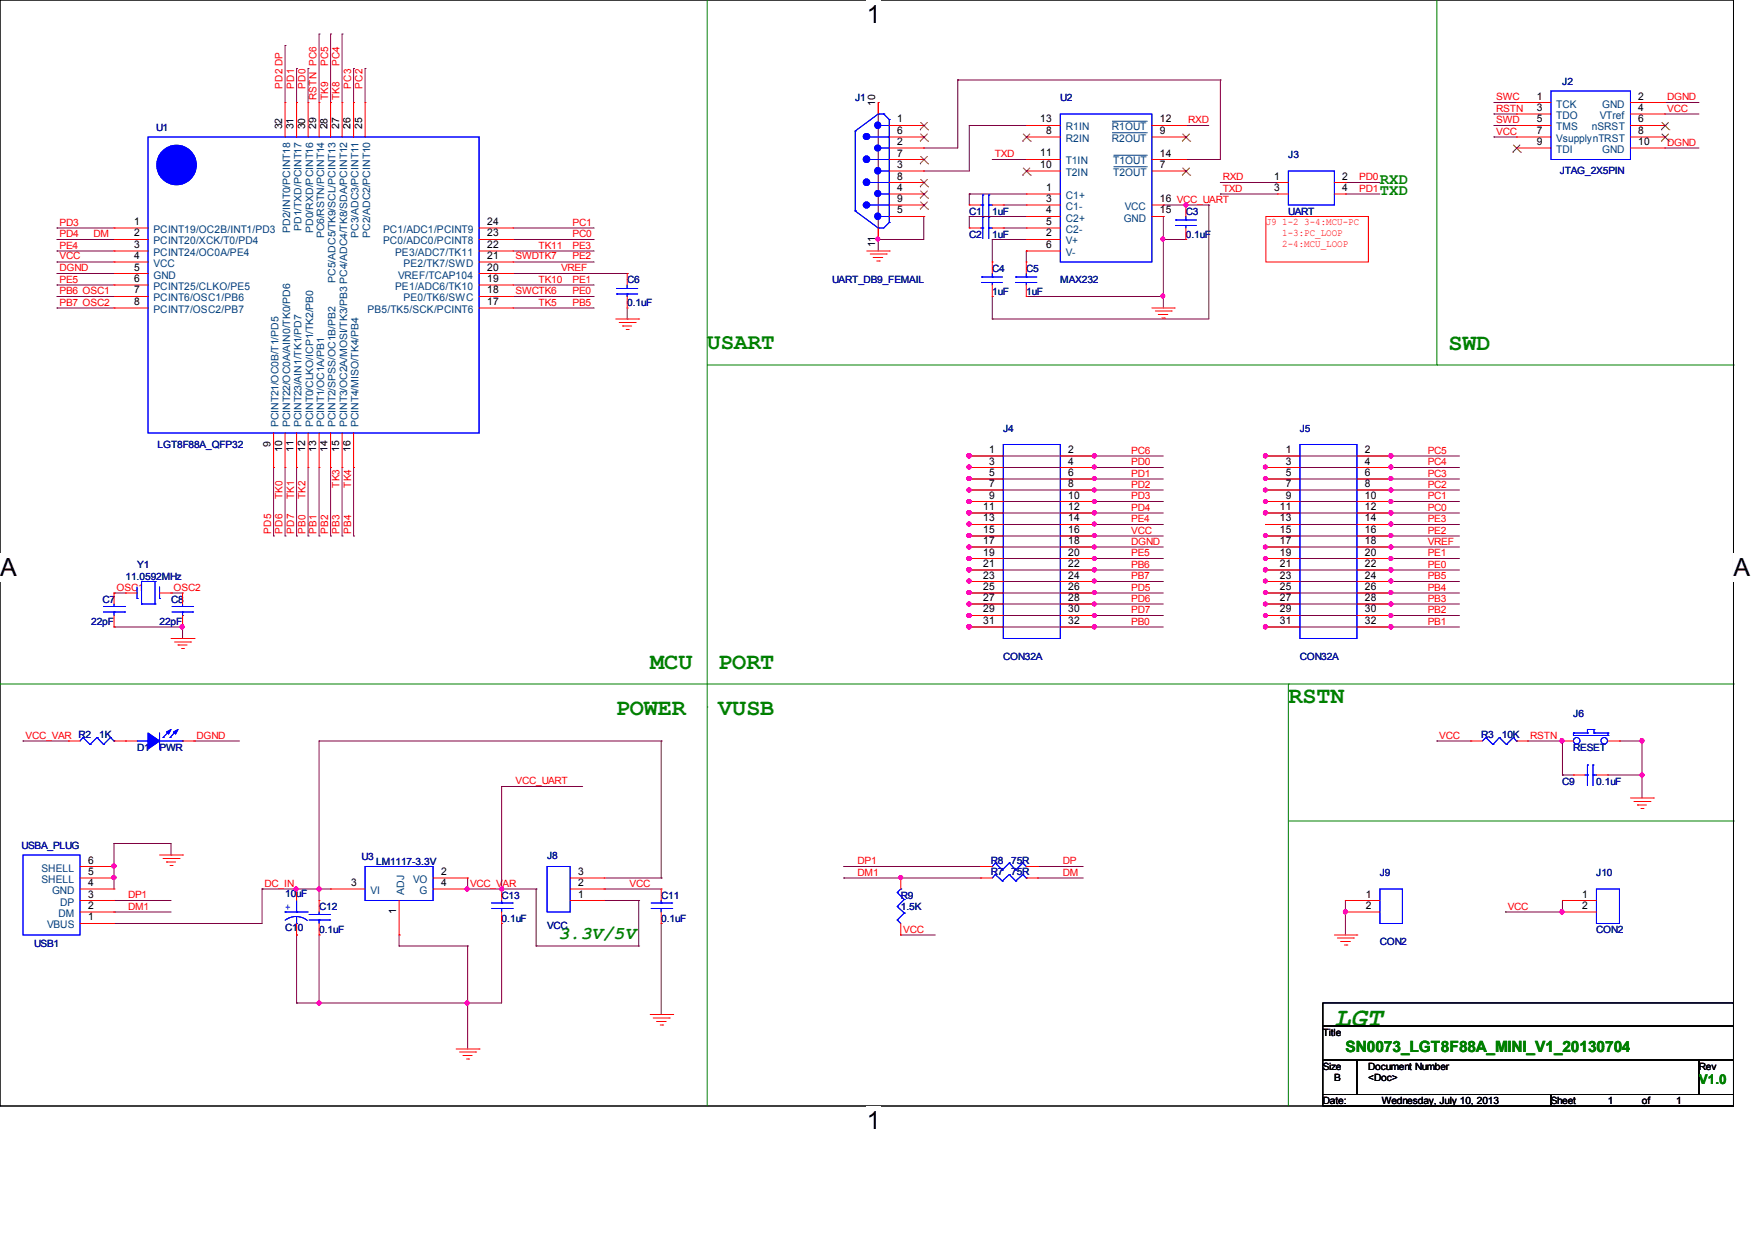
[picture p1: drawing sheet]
<svg xmlns="http://www.w3.org/2000/svg" width="297mm" height="210mm" viewBox="0 0 297 210" stroke-linecap="round" stroke-linejoin="round" font-family="sans-serif">
<path d="M0 0h293.5v187.3h-293.5z" fill="none" stroke="#000" stroke-width=".17"/>
<g fill="#fff">
<path d="M146.7 0h2.4v4.8h-2.4z"/>
<path d="M146.7 187.3h2.4v4.8h-2.4z"/>
<path d="M0 93.6h2.8v4.9h-2.8z"/>
<path d="M293.5 93.6h2.7v4.9h-2.7z"/>
</g>
<g fill="none" stroke="#f00" stroke-width=".17">
<path d="M48.3 17.4h.1M48.3 17.4v5.8M50.2 17.4h.1M50.2 17.4v5.8M52.2 17.4h.1M52.2 17.4v5.8M54 17.4h.1M54 17.4v5.8M56 17.4h.1M56 17.4v5.8M57.9 17.4h.1M57.9 17.4v5.8"/>
<path d="M59.9 17.4h.1M59.9 17.4v5.8M61.8 17.4h.1M61.8 17.4v5.8M148.7 17.4h.1M148.7 17.4v1.9M256.7 17.4h.1M256.7 19.3h.1M256.7 17.4h5.9M256.7 19.3h5.9M276 17.4h5.9M276 19.3h5.9"/>
<path d="M281.9 17.4h.1M281.9 19.3h.1M19.3 38.6h.1M19.3 38.6h5.8M81.1 38.6h5.8M86.9 38.6h.1M148.7 38.6v2M150.5 21.3h5.9M150.5 25.1h5.9M150.5 29h5.9M150.5 32.9h5.9M150.5 36.7h5.9"/>
<path d="M150.5 23.2h5.9M150.5 27h5.9M150.5 30.9h5.9M150.5 34.7h5.9M156.4 21.3h.1M156.4 25.1h.1M156.4 29h.1M156.4 32.9h.1M156.4 36.7h.1M156.4 23.2h.1M156.4 27h.1M156.4 30.9h.1"/>
<path d="M156.4 34.7h.1M164.1 38.6h.1M164.1 34.7h.1M164.1 38.6h1.9M164.1 34.7h1.9M168 38.6h1.8M168 34.7h1.8M169.8 38.6h.1M169.8 34.7h.1M173.7 32.9h.1M173.7 34.7h.1M173.7 36.7h.1"/>
<path d="M173.7 38.6h.1M173.7 27h.1M173.7 29h.1M173.7 21.3h.1M173.7 23.2h.1M173.7 38.6h5.8M173.7 21.3h5.8M173.7 29h5.8M173.7 32.9h5.8M173.7 36.7h5.8M173.7 23.2h5.8M173.7 27h5.8"/>
<path d="M173.7 34.7h5.8M195 21.3h5.7M195 29h5.7M195 36.7h1.9M195 23.2h5.7M195 27h5.7M195 34.7h1.9M196.9 34.7h.1M196.9 36.7h.1M200.7 34.7h.1M200.7 21.3h.1M200.7 23.2h.1"/>
<path d="M200.7 27h.1M200.7 29h.1M200.7 34.7v2M200.7 38.6v2M214.3 36.7h17.3v7.7h-17.3zM216.2 30.9h.1M216.2 32.9h.1M216.2 32.9h1.9M216.2 30.9h1.9M225.9 32.9h1.9M225.9 30.9h1.9M227.8 30.9h.1"/>
<path d="M227.8 32.9h.1M256.7 21.3h.1M256.7 23.2h.1M256.7 25.1h.1M256.7 21.3h5.9M256.7 25.1h5.9M256.7 23.2h5.9M276 21.3h5.9M276 25.1h5.9M276 23.2h5.9M281.9 21.3h.1M281.9 23.2h.1"/>
<path d="M281.9 25.1h.1M19.3 40.6h.1M19.3 42.5h.1M19.3 44.4h.1M19.3 46.3h.1M19.3 48.3h.1M19.3 50.2h.1M19.3 52.2h.1M19.3 52.2h5.8M19.3 42.5h5.8M19.3 40.6h5.8M19.3 44.4h5.8"/>
<path d="M19.3 46.3h5.8M19.3 48.3h5.8M19.3 50.2h5.8M81.1 52.2h5.8M81.1 42.5h5.8M81.1 40.6h5.8M81.1 44.4h5.8M81.1 46.3h5.8M81.1 48.3h5.8M81.1 50.2h5.8M86.9 40.6h.1M86.9 42.5h.1"/>
<path d="M86.9 44.4h.1M86.9 46.3h.1M86.9 48.3h.1M86.9 50.2h.1M86.9 52.2h.1M104.2 54h3.9M104.8 54.6h2.7M105.4 55.2h.1M105.4 55.2h1.5M106 55.8h.3M106.2 52.2h.1M106.2 46.3h.1"/>
<path d="M106.2 46.3v2M106.2 50.2v2M106.3 55.8h.1M107.5 54.6h.1M108.1 54h.1M146.7 42.5h3.8M147.3 43h2.7M147.8 43.6h.1M147.8 43.6h1.6M148.4 44.2h.4M148.7 40.6h.1M148.8 44.2h.1"/>
<path d="M150 43h.1M150.5 42.5h.1M168 50.2h.1M168 44.4h.1M168 44.4v1.9M168 48.3v1.9M173.7 50.2h.1M173.7 44.4h.1M173.7 40.6h.1M173.7 42.5h.1M173.7 42.5h5.8M173.7 40.6h5.8"/>
<path d="M173.7 44.4v1.9M173.7 48.3v1.9M195 52.2h3.8M195.6 52.7h2.7M196.1 53.3h.1M196.1 53.3h1.6M196.7 53.8h.4M197.1 53.8h.1M198.3 52.7h.1M198.8 52.2h.1M200.7 40.6h.1M46.3 79.2h.1"/>
<path d="M46.3 73.3v5.9M48.3 79.2h.1M48.3 73.3v5.9M50.2 79.2h.1M50.2 73.3v5.9M52.2 79.2h.1M52.2 73.3v5.9M54 79.2h.1M54 73.3v5.9M56 79.2h.1M56 73.3v5.9M57.9 79.2h.1"/>
<path d="M57.9 73.3v5.9M59.9 79.2h.1M59.9 73.3v5.9M164.1 77.2h.1M164.1 79.2h.1M164.1 77.2h5.7M164.1 79.2h5.7M179.5 77.2h5.8M179.5 79.2h5.8M185.3 77.2h.1M185.3 79.2h.1M214.3 77.2h.1"/>
<path d="M214.3 79.2h.1M214.3 77.2h5.7M214.3 79.2h5.7M229.7 77.2h5.8M229.7 79.2h5.8M235.5 77.2h.1M235.5 79.2h.1M164.1 81.1h.1M164.1 83h.1M164.1 84.9h.1M164.1 86.9h.1M164.1 88.8h.1"/>
<path d="M164.1 90.8h.1M164.1 92.6h.1M164.1 94.6h.1M164.1 96.5h.1M164.1 98.5h.1M164.1 81.1h5.7M164.1 83h5.7M164.1 84.9h5.7M164.1 86.9h5.7M164.1 88.8h5.7M164.1 90.8h5.7M164.1 92.6h5.7"/>
<path d="M164.1 94.6h5.7M164.1 96.5h5.7M164.1 98.5h5.7M179.5 81.1h5.8M179.5 83h5.8M179.5 84.9h5.8M179.5 86.9h5.8M179.5 88.8h5.8M179.5 90.8h5.8M179.5 92.6h5.8M179.5 94.6h5.8M179.5 96.5h5.8"/>
<path d="M179.5 98.5h5.8M185.3 81.1h.1M185.3 83h.1M185.3 84.9h.1M185.3 86.9h.1M185.3 88.8h.1M185.3 90.8h.1M185.3 92.6h.1M185.3 94.6h.1M185.3 96.5h.1M185.3 98.5h.1M214.3 81.1h.1"/>
<path d="M214.3 83h.1M214.3 84.9h.1M214.3 86.9h.1M214.3 88.8h.1M214.3 90.8h.1M214.3 92.6h.1M214.3 94.6h.1M214.3 96.5h.1M214.3 98.5h.1M214.3 81.1h5.7M214.3 83h5.7M214.3 84.9h5.7"/>
<path d="M214.3 86.9h5.7M214.3 88.8h5.7M214.3 90.8h5.7M214.3 92.6h5.7M214.3 94.6h5.7M214.3 96.5h5.7M214.3 98.5h5.7M229.7 81.1h5.8M229.7 83h5.8M229.7 84.9h5.8M229.7 86.9h5.8M229.7 88.8h5.8"/>
<path d="M229.7 90.8h5.8M229.7 92.6h5.8M229.7 94.6h5.8M229.7 96.5h5.8M229.7 98.5h5.8M235.5 81.1h.1M235.5 83h.1M235.5 84.9h.1M235.5 86.9h.1M235.5 88.8h.1M235.5 90.8h.1M235.5 92.6h.1"/>
<path d="M235.5 94.6h.1M235.5 96.5h.1M235.5 98.5h.1M19.3 100.4h.1M19.3 106.2h.1M19.3 100.4v1.9M19.3 104.2v2M21.3 100.4h.1M21.3 100.4h1.9M27 100.4h2M29 100.4h.1M29 108.1h3.9"/>
<path d="M29.5 108.7h2.8M30.1 109.2h.1M30.1 109.2h1.6M30.7 109.8h.4M30.9 100.4h.1M30.9 106.2h.1M30.9 100.4v1.9M30.9 104.2v2M31.1 109.8h.1M32.3 108.7h.1M32.9 108.1h.1M164.1 100.4h.1"/>
<path d="M164.1 102.3h.1M164.1 104.2h.1M164.1 106.2h.1M164.1 100.4h5.7M164.1 102.3h5.7M164.1 104.2h5.7M164.1 106.2h5.7M179.5 100.4h5.8M179.5 102.3h5.8M179.5 104.2h5.8M179.5 106.2h5.8M185.3 100.4h.1"/>
<path d="M185.3 102.3h.1M185.3 104.2h.1M185.3 106.2h.1M214.3 100.4h.1M214.3 102.3h.1M214.3 104.2h.1M214.3 106.2h.1M214.3 100.4h5.7M214.3 102.3h5.7M214.3 104.2h5.7M214.3 106.2h5.7M229.7 100.4h5.8"/>
<path d="M229.7 102.3h5.8M229.7 104.2h5.8M229.7 106.2h5.8M235.5 100.4h.1M235.5 102.3h.1M235.5 104.2h.1M235.5 106.2h.1M11.6 125.5h.1M11.6 125.5h1.9M19.3 125.5h3.9M21.3 125.5h.1M30.9 125.5h2"/>
<path d="M32.9 125.5h.1M249 125.5h.1M249 125.5h2M256.7 125.5h2M258.7 125.5h.1M264.5 125.5h.1M264.5 125.5h1.9M266.4 131.2h.1M266.4 131.2h1.9M270.3 131.2h1.9M272.2 131.2h.1M272.2 125.5h2"/>
<path d="M274.2 125.5h.1M276 135.1h3.9M276.6 135.7h2.7M277.2 136.3h.1M277.2 136.3h1.5M277.8 136.9h.3M278.1 136.9h.1M279.3 135.7h.1M279.9 135.1h.1M13.5 146.7h5.8M13.5 148.7h5.8M13.5 150.5h5.8"/>
<path d="M13.5 152.5h5.8M13.5 154.4h5.8M13.5 156.4h5.8M19.3 156.4h.1M19.3 154.4h.1M19.3 152.5h.1M19.3 150.5h.1M19.3 148.7h.1M19.3 146.7h.1M27 144.8h3.9M27.6 145.4h2.7M28.2 146h.1"/>
<path d="M28.2 146h1.5M28.8 146.6h.3M29.1 146.6h.1M30.3 145.4h.1M30.9 144.8h.1M50.2 150.5h.1M50.2 158.3h.1M50.2 150.5v2M50.2 156.4v1.9M54 152.5h.1M54 158.3h.1M54 152.5v1.9"/>
<path d="M54 156.4v1.9M56 150.5h.1M56 150.5h5.8M67.6 158.3h.1M67.6 152.5v5.8M73.3 148.7h5.9M73.3 150.5h5.9M79.2 148.7h.1M79.2 150.5h.1M84.9 150.5h.1M84.9 156.4h.1M84.9 150.5v2"/>
<path d="M84.9 154.4v2M96.5 148.7h5.8M96.5 150.5h5.8M96.5 152.5h5.8M102.3 152.5h.1M102.3 150.5h.1M102.3 148.7h.1M111.9 150.5h.1M111.9 156.4h.1M111.9 150.5v2M111.9 154.4v2M152.5 158.3h.1"/>
<path d="M152.5 148.7h.1M152.5 148.7v1.8M152.5 156.4v1.9M166 146.7h.1M166 148.7h.1M166 146.7h2M166 148.7h2M173.7 146.7h2M173.7 148.7h2M175.7 146.7h.1M175.7 148.7h.1M225.9 158.3h3.8"/>
<path d="M226.4 158.8h2.7M227 159.4h.1M227 159.4h1.6M227.8 152.5h.1M227.8 154.4h.1M227.8 152.5h5.8M227.8 154.4h5.8M229.1 158.8h.1M229.7 158.3h.1M264.5 152.5h.1M264.5 154.4h.1M264.5 152.5h5.8"/>
<path d="M264.5 154.4h5.8M77.2 177.6h3.9M77.8 178.1h2.7M78.4 178.7h.1M78.4 178.7h1.5M79 179.3h.3M79.3 179.3h.1M80.5 178.1h.1M81.1 177.6h.1M110.1 171.8h3.8M110.6 172.4h2.7M111.2 173h.1"/>
<path d="M111.2 173h1.6M111.8 173.6h.4M112.2 173.6h.1M113.3 172.4h.1M113.9 171.8h.1M227.6 160h.4M228 160h.1"/>
</g>
<g fill="none" stroke="#008000" stroke-width=".17">
<path d="M119.7 0v187.3M243.2 0v61.8M119.7 61.8h173.8M243.2 61.8h.1M293.5 61.8h.1M0 115.8h293.5M119.7 119.7h.1M218.1 115.8h.1M218.1 115.8v71.5M293.5 115.8h.1M218.1 139h75.4M293.5 139h.1"/>
<path d="M119.7 187.3h.1M218.1 187.3h.1"/>
</g>
<g fill="none" stroke="#800040" stroke-width=".17">
<path d="M48.3 7.7h.1M48.3 7.7v9.7M50.2 11.6h.1M50.2 11.6v5.8M52.2 11.6h.1M52.2 11.6v5.8M54 5.8h.1M54 5.8v11.6M56 5.8h.1M56 5.8v11.6M57.9 5.8h.1M57.9 5.8v11.6"/>
<path d="M59.9 11.6h.1M59.9 11.6v5.8M61.8 11.6h.1M61.8 11.6v5.8M148.7 17.4h.1M148.7 17.4v25.1M162.1 13.5h.1M162.1 13.5h44.5M162.1 13.5v11.6h-5.7M206.6 13.5h.1M206.6 13.5v13.5h-5.9M252.9 17.4h.1"/>
<path d="M252.9 19.3h.1M252.9 17.4h3.8M252.9 19.3h3.8M281.9 17.4h.1M281.9 19.3h.1M281.9 17.4h5.7M281.9 19.3h5.7M9.7 38.6h.1M9.7 38.6h9.6M86.9 38.6h13.5M100.4 38.6h.1M156.4 29h.1"/>
<path d="M156.4 25.1h.1M156.4 36.7h.1M156.4 36.7v3.9h-7.7M164.1 21.3h.1M164.1 32.9h.1M164.1 36.7h.1M164.1 32.9h9.6M164.1 21.3v7.7h-7.7M164.1 32.9v1.8M164.1 36.7v1.9M164.1 21.3h9.6M164.1 36.7h9.6"/>
<path d="M168 27h.1M168 27h5.7M169.8 34.7h.1M169.8 38.6h.1M169.8 34.7h3.9M169.8 38.6h3.9M196.9 36.7h.1M196.9 34.7h.1M196.9 34.7h7.7M196.9 36.7v15.5M200.7 27h.1M200.7 21.3h.1"/>
<path d="M200.7 34.7h.1M200.7 21.3h3.9M204.6 34.7h.1M204.6 34.7v19.3h-36.6M206.6 32.9h.1M206.6 30.9h.1M206.6 32.9h9.6M206.6 30.9h9.6M227.8 32.9h.1M227.8 30.9h.1M227.8 32.9h5.8M227.8 30.9h5.8"/>
<path d="M252.9 21.3h.1M252.9 23.2h.1M252.9 21.3h3.8M252.9 23.2h3.8M281.9 25.1h.1M281.9 25.1h5.7M9.7 44.4h.1M9.7 46.3h.1M9.7 40.6h.1M9.7 42.5h.1M9.7 48.3h.1M9.7 50.2h.1"/>
<path d="M9.7 52.2h.1M9.7 44.4h9.6M9.7 46.3h9.6M9.7 50.2h9.6M9.7 40.6h9.6M9.7 42.5h9.6M9.7 48.3h9.6M9.7 52.2h9.6M86.9 44.4h13.5M86.9 46.3h19.3M86.9 50.2h13.5M86.9 40.6h13.5"/>
<path d="M86.9 42.5h13.5M86.9 48.3h13.5M86.9 52.2h13.5M100.4 40.6h.1M100.4 42.5h.1M100.4 44.4h.1M100.4 48.3h.1M100.4 50.2h.1M100.4 52.2h.1M106.2 46.3h.1M106.2 54h.1M106.2 52.2v1.8"/>
<path d="M148.7 40.6h.1M168 40.6h.1M168 54h.1M168 50.2h.1M168 40.6v3.8M168 50.2v3.8M168 40.6h5.7M173.7 50.2h.1M173.7 42.5h.1M173.7 50.2h23.2M173.7 42.5v1.9M196.9 40.6h.1"/>
<path d="M196.9 50.2h.1M196.9 40.6h3.8M46.3 79.2v11.6M48.3 79.2v11.6M50.2 79.2v11.6M52.2 79.2v11.6M54 79.2v11.6M56 79.2v11.6M57.9 79.2v11.6M59.9 79.2v11.6M164.1 77.2h.1M164.1 79.2h.1"/>
<path d="M164.1 77.2h32.8M164.1 79.2h32.8M185.3 77.2h.1M185.3 79.2h.1M214.3 77.2h.1M214.3 79.2h.1M214.3 77.2h32.8M214.3 79.2h32.8M235.5 79.2h.1M235.5 77.2h.1M46.3 90.8h.1M48.3 90.8h.1"/>
<path d="M50.2 90.8h.1M52.2 90.8h.1M54 90.8h.1M56 90.8h.1M57.9 90.8h.1M59.9 90.8h.1M164.1 98.5h.1M164.1 96.5h.1M164.1 92.6h.1M164.1 81.1h.1M164.1 88.8h.1M164.1 83h.1"/>
<path d="M164.1 90.8h.1M164.1 84.9h.1M164.1 94.6h.1M164.1 86.9h.1M164.1 81.1h32.8M164.1 83h32.8M164.1 84.9h32.8M164.1 86.9h32.8M164.1 88.8h32.8M164.1 90.8h32.8M164.1 92.6h32.8M164.1 94.6h32.8"/>
<path d="M164.1 96.5h32.8M164.1 98.5h32.8M185.3 81.1h.1M185.3 83h.1M185.3 84.9h.1M185.3 86.9h.1M185.3 88.8h.1M185.3 90.8h.1M185.3 92.6h.1M185.3 94.6h.1M185.3 96.5h.1M185.3 98.5h.1"/>
<path d="M214.3 88.8h.1M214.3 86.9h.1M214.3 92.6h.1M214.3 90.8h.1M214.3 84.9h.1M214.3 96.5h.1M214.3 98.5h.1M214.3 81.1h.1M214.3 94.6h.1M214.3 83h.1M214.3 81.1h32.8M214.3 83h32.8"/>
<path d="M214.3 84.9h32.8M214.3 86.9h32.8M214.3 88.8h32.8M214.3 90.8h32.8M214.3 92.6h32.8M214.3 94.6h32.8M214.3 96.5h32.8M214.3 98.5h32.8M235.5 81.1h.1M235.5 83h.1M235.5 84.9h.1M235.5 86.9h.1"/>
<path d="M235.5 88.8h.1M235.5 90.8h.1M235.5 92.6h.1M235.5 94.6h.1M235.5 96.5h.1M235.5 98.5h.1M19.3 100.4h.1M19.3 106.2h.1M19.3 100.4h2M19.3 106.2h11.6M29 100.4h.1M29 100.4h1.9"/>
<path d="M30.9 106.2h.1M30.9 104.2h.1M30.9 104.2v3.9M164.1 104.2h.1M164.1 102.3h.1M164.1 100.4h.1M164.1 106.2h.1M164.1 100.4h32.8M164.1 106.2h32.8M164.1 102.3h32.8M164.1 104.2h32.8M185.3 100.4h.1"/>
<path d="M185.3 102.3h.1M185.3 104.2h.1M185.3 106.2h.1M214.3 102.3h.1M214.3 104.2h.1M214.3 100.4h.1M214.3 106.2h.1M214.3 100.4h32.8M214.3 106.2h32.8M214.3 102.3h32.8M214.3 104.2h32.8M235.5 100.4h.1"/>
<path d="M235.5 102.3h.1M235.5 104.2h.1M235.5 106.2h.1M3.9 125.5h.1M3.9 125.5h7.7M32.9 125.5h.1M32.9 125.5h7.7M54 125.5h.1M54 125.5h57.9M54 125.5v27M84.9 133.2h.1M84.9 133.2v17.3"/>
<path d="M84.9 133.2h13.6M98.5 133.2h.1M111.9 125.5h.1M111.9 125.5v23.2M243.2 125.5h.1M243.2 125.5h5.8M258.7 125.5h.1M258.7 125.5h5.8v5.7M264.5 131.2h.1M264.5 131.2h1.9M272.2 131.2h.1M272.2 131.2h5.8"/>
<path d="M274.2 125.5h.1M274.2 125.5h3.8M278 131.2h.1M278 125.5h.1M278 125.5v9.6M19.3 156.4h.1M19.3 146.7h.1M19.3 148.7h.1M19.3 142.8h.1M19.3 152.5h.1M19.3 154.4h.1M19.3 154.4h9.7"/>
<path d="M19.3 142.8v7.7M19.3 152.5h9.7M19.3 142.8h9.7v2M29 144.8h.1M44.4 150.5h.1M44.4 150.5h11.6M44.4 150.5v5.9h-25.1M50.2 158.3h.1M50.2 150.5h.1M50.2 158.3v11.5M54 150.5h.1M54 158.3h.1"/>
<path d="M54 158.3v11.5M67.6 158.3h.1M67.6 158.3v1.9M79.2 150.5h.1M79.2 150.5h11.6M79.2 148.7v1.8M84.9 150.5h.1M84.9 156.4h.1M84.9 156.4v13.4h-34.7M90.8 150.5h.1M90.8 150.5v9.7M102.3 150.5h.1"/>
<path d="M102.3 150.5h9.6M102.3 152.5h5.8M102.3 148.7h9.6M108.1 152.5h.1M108.1 152.5v7.7M111.9 156.4h.1M111.9 148.7h.1M111.9 156.4v15.4M142.8 146.7h.1M142.8 148.7h.1M142.8 146.7h23.2M142.8 148.7h23.2"/>
<path d="M152.5 158.3h.1M152.5 148.7h.1M152.5 158.3h5.8M175.7 146.7h.1M175.7 148.7h.1M175.7 146.7h7.7M175.7 148.7h7.7M227.8 154.4h.1M227.8 152.5h.1M227.8 152.5v5.8M254.8 154.4h.1M264.5 152.5h.1"/>
<path d="M264.5 152.5v1.9h-9.7M50.2 169.8h.1M54 169.8h.1M67.6 160.2h.1M67.6 160.2h11.6M79.2 169.8h.1M79.2 160.2h.1M79.2 160.2v17.4M90.8 160.2h.1M90.8 160.2h17.3M108.1 160.2h.1"/>
</g>
<g fill="#f0f" stroke="#f0f" stroke-width=".17">
<circle cx="196.8" cy="50.1" r=".34"/>
<circle cx="196.8" cy="40.5" r=".34"/>
<circle cx="200.7" cy="34.7" r=".34"/>
<circle cx="148.6" cy="40.5" r=".34"/>
<circle cx="54" cy="150.5" r=".34"/>
<circle cx="79.1" cy="169.8" r=".34"/>
<circle cx="54" cy="169.8" r=".34"/>
<circle cx="50.1" cy="150.5" r=".34"/>
<circle cx="84.9" cy="150.5" r=".34"/>
<circle cx="79.1" cy="150.5" r=".34"/>
<circle cx="264.4" cy="125.4" r=".36"/>
<circle cx="278" cy="131.2" r=".34"/>
<circle cx="185.2" cy="77.2" r=".36"/>
<circle cx="185.3" cy="79.1" r=".34"/>
<circle cx="185.3" cy="81" r=".34"/>
<circle cx="185.3" cy="83" r=".34"/>
<circle cx="185.3" cy="84.9" r=".34"/>
<circle cx="185.2" cy="86.8" r=".36"/>
<circle cx="185.3" cy="88.7" r=".34"/>
<circle cx="185.3" cy="90.7" r=".34"/>
<circle cx="185.3" cy="92.6" r=".34"/>
<circle cx="185.3" cy="94.6" r=".34"/>
<circle cx="185.2" cy="96.5" r=".36"/>
<circle cx="185.3" cy="98.4" r=".34"/>
<circle cx="185.3" cy="100.3" r=".34"/>
<circle cx="185.3" cy="102.3" r=".34"/>
<circle cx="185.3" cy="104.2" r=".34"/>
<circle cx="185.2" cy="106.1" r=".36"/>
<circle cx="235.5" cy="79.1" r=".34"/>
<circle cx="235.5" cy="81" r=".34"/>
<circle cx="235.5" cy="83" r=".34"/>
<circle cx="235.5" cy="84.9" r=".34"/>
<circle cx="235.4" cy="86.8" r=".36"/>
<circle cx="235.5" cy="90.7" r=".34"/>
<circle cx="235.5" cy="92.6" r=".34"/>
<circle cx="235.5" cy="94.6" r=".34"/>
<circle cx="235.4" cy="96.5" r=".36"/>
<circle cx="235.5" cy="98.4" r=".34"/>
<circle cx="235.5" cy="100.3" r=".34"/>
<circle cx="235.5" cy="102.3" r=".34"/>
<circle cx="235.5" cy="104.2" r=".34"/>
<circle cx="235.4" cy="106.1" r=".36"/>
<circle cx="235.4" cy="77.2" r=".36"/>
<circle cx="227.7" cy="154.4" r=".36"/>
<circle cx="30.8" cy="106.1" r=".36"/>
<circle cx="264.4" cy="154.4" r=".36"/>
<circle cx="277.9" cy="125.4" r=".36"/>
<circle cx="235.5" cy="88.7" r=".34"/>
<circle cx="19.3" cy="146.6" r=".36"/>
<circle cx="19.3" cy="148.6" r=".36"/>
<circle cx="152.5" cy="148.6" r=".34"/>
<circle cx="214.2" cy="102.3" r=".34"/>
<circle cx="214.2" cy="86.8" r=".36"/>
<circle cx="214.2" cy="92.6" r=".34"/>
<circle cx="164.1" cy="98.4" r=".36"/>
<circle cx="214.2" cy="90.7" r=".34"/>
<circle cx="164.1" cy="104.2" r=".36"/>
<circle cx="214.2" cy="104.2" r=".34"/>
<circle cx="214.2" cy="77.2" r=".36"/>
<circle cx="214.2" cy="84.9" r=".34"/>
<circle cx="164" cy="77.2" r=".38"/>
<circle cx="164" cy="96.5" r=".38"/>
<circle cx="164.1" cy="92.6" r=".36"/>
<circle cx="164.1" cy="81" r=".36"/>
<circle cx="164.1" cy="88.7" r=".36"/>
<circle cx="214.2" cy="96.5" r=".36"/>
<circle cx="214.2" cy="100.3" r=".34"/>
<circle cx="164.1" cy="102.3" r=".36"/>
<circle cx="164.1" cy="100.3" r=".36"/>
<circle cx="164.1" cy="83" r=".36"/>
<circle cx="164" cy="106.1" r=".38"/>
<circle cx="214.2" cy="98.4" r=".34"/>
<circle cx="214.2" cy="81" r=".34"/>
<circle cx="214.2" cy="79.1" r=".34"/>
<circle cx="214.2" cy="106.1" r=".36"/>
<circle cx="214.2" cy="94.6" r=".34"/>
<circle cx="214.2" cy="83" r=".34"/>
<circle cx="164.1" cy="90.7" r=".36"/>
<circle cx="164.1" cy="84.9" r=".36"/>
<circle cx="164.1" cy="94.6" r=".36"/>
<circle cx="164" cy="86.8" r=".38"/>
<circle cx="164.1" cy="79.1" r=".36"/>
</g>
<path d="M223.9 169.8h69.6v3.9h-69.6zM223.9 173.7h69.6v5.8h-69.6zM223.9 179.5h5.8v5.8h-5.8zM229.7 179.5h57.9v5.8h-57.9zM287.6 179.5h5.9v5.8h-5.9zM223.9 185.3h38.7v2h-38.7zM262.6 185.3h30.9v2h-30.9z" fill="none" stroke="#000" stroke-width=".17"/>
<g fill="none" stroke="#00f" stroke-width=".17">
<path d="M148.7 19.3h.1M148.7 19.3h.9M148.7 19.3l-3.9 2.9M149.6 19.3h.1M149.6 19.3l.9 .9M179.5 19.3h15.5v25.1h-15.5zM262.6 15.4h13.4v11.6h-13.4zM25.1 23.2h56v50.1h-56zM144.8 22.2h.1M144.8 35.7h.1M144.8 22.2v13.5M144.8 35.7l3.9 2.9"/>
<path d="M146.6 27h.1M146.6 27h3.9M146.7 23.2h.1M146.7 30.9h.1M146.7 34.7h.1M146.7 23.2h3.8M146.7 30.9h3.8M146.7 34.7h3.8M148.4 32.9h.1M148.4 32.9h2.1M148.7 38.6h.1M148.7 21.3h.1"/>
<path d="M148.7 25.1h.1M148.7 29h.1M148.7 36.7h.1M148.7 21.3h1.8M148.7 25.1h1.8M148.7 29h1.8M148.7 36.7h1.8M150.4 23.2h.1M150.5 37.7h.1M150.5 20.2h.1M150.5 37.7l-.9 .9h-.9M150.5 20.2v17.5"/>
<path d="M166 38.6h.4M166 34.7h.4M166.4 38.6h.1M166.4 36.8h.1M166.4 34.7h.1M166.4 33h.1M166.4 33v3.5M166.4 36.8v3.6M167.4 36.8h.1M167.4 38.6h.1M167.4 33h.1M167.4 34.7h.1"/>
<path d="M167.4 38.6h.6M167.4 34.7h.6M167.4 33v3.5M167.4 36.8v3.6M199.1 37.3h.1M199.1 38.2h.1M199.1 37.3h3.4M199.1 38.2h3.4M200.7 38.2h.1M200.7 37.3h.1M200.7 36.7v.6M200.7 38.2v.4"/>
<path d="M218.1 29h7.8v5.7h-7.8zM104.4 48.9h.1M104.4 49.8h.1M104.4 48.9h3.5M104.4 49.8h3.5M106.2 49.8h.1M106.2 48.9h.1M106.2 48.3v.6M106.2 49.8v.4M166.2 46.9h.1M166.2 47.8h.1M166.2 46.9h3.5"/>
<path d="M166.2 47.8h3.5M168 47.8h.1M168 46.9h.1M168 46.3v.6M168 47.8v.5M172 46.9h.1M172 47.8h.1M172 46.9h3.5M172 47.8h3.5M173.7 47.8h.1M173.7 46.9h.1M173.7 46.3v.6"/>
<path d="M173.7 47.8v.5M169.8 75.3h9.7v32.8h-9.7zM220 75.3h9.7v32.8h-9.7zM23.2 99.4v1.9M24 98.5h.1M24 98.5v3.8M24 98.5h2.2M26.2 98.5h.1M26.2 98.5v3.8M27 99.4v1.9M17.5 103.6h3.6M17.5 102.7h3.6"/>
<path d="M19.3 102.7h.1M19.3 103.6h.1M19.3 102.3v.4M19.3 103.6v.6M21.1 103.6h.1M21.1 102.7h.1M23.2 101.3h.1M24 102.3h.1M24 102.3h2.2M26.2 102.3h.1M27 101.3h.1M29.1 103.6h3.5"/>
<path d="M29.1 102.7h3.5M30.9 102.7h.1M30.9 103.6h.1M30.9 102.3v.4M30.9 103.6v.6M32.6 103.6h.1M32.6 102.7h.1M14.1 124.9h.1M14.1 124.9l-.6 .6M14.1 124.9l1.1 1.2M15.2 126.1h.1M16.4 124.9h.1"/>
<path d="M16.4 124.9l-1.2 1.2M16.4 124.9l1.1 1.2M17.5 126.1h.1M18.7 124.9h.1M18.7 124.9l-1.2 1.2M18.7 124.9l.6 .6M19.3 125.5h.1M23.2 125.5h1.9M25.1 125.5h.1M27 126.8h.1M27 124.1v2.7M27 125.5h3.9"/>
<path d="M27.6 124.9h.1M28.8 124.9h.1M28.8 123.7l-1.2 1.2M29.9 123.7l-1.1 1.2M30.9 125.5h.1M251.5 124.9h.1M251.5 124.9l-.5 .6M251.5 124.9l1.2 1.2M252.7 126.1h.1M253.8 124.9h.1M253.8 124.9l-1.1 1.2M253.8 124.9l1.2 1.2"/>
<path d="M255 126.1h.1M256.2 124.9h.1M256.2 124.9l-1.2 1.2M256.2 124.9l.5 .6M256.7 125.5h.1M266.4 124.1h.1M266.4 124.1v.4h5.8M266.4 124.1h2.3M268.3 131.2h.4M268.7 123.5h.1M268.7 124.1h.1M268.7 131.2h.1"/>
<path d="M268.7 129.5h.1M268.7 123.5h1.1M268.7 123.5v.6M268.7 129.5v3.5M269.7 129.5h.1M269.7 131.2h.1M269.7 131.2h.6M269.7 129.5v3.5M269.8 124.1h.1M269.8 123.5h.1M269.8 124.1h2.4M269.8 123.5v.6"/>
<path d="M272.2 124.5h.1M272.2 124.1h.1M272.2 124.1v.4M3.9 144.8h9.6v13.5h-9.6zM48.3 154.4h.1M48.3 154.4h3.9M48.3 155.8l1-.5 .9-.1 1.1 .2 .7 .5M50.2 156.4h.1M50.2 154.4h.1M50.2 152.5v1.9M50.2 155.2v1.2M52.3 155.8h3.5"/>
<path d="M52.3 154.9h3.5M54 154.9h.1M54 155.8h.1M54 154.4v.5M54 155.8v.6M55.8 155.8h.1M55.8 154.9h.1M61.8 146.7h11.5v5.8h-11.5zM83.2 153.8h3.5M83.2 152.9h3.5M84.9 152.9h.1M84.9 153.8h.1"/>
<path d="M84.9 152.5v.4M84.9 153.8v.6M86.7 153.8h.1M86.7 152.9h.1M92.6 146.7h3.9v7.7h-3.9zM110.2 153.8h3.5M110.2 152.9h3.5M111.9 152.9h.1M111.9 153.8h.1M111.9 152.5v.4M111.9 153.8v.6M113.7 153.8h.1"/>
<path d="M113.7 152.9h.1M151.9 155.8h.1M151.9 153.5h.1M151.9 151.1h.1M151.9 155.8l.6 .6M151.9 153.5l1.2 1.1M151.9 151.1l1.2 1.2M152.5 150.5h.1M152.5 150.5l-.6 .6M153.1 154.6h.1M153.1 152.3h.1M153.1 154.6l-1.2 1.2"/>
<path d="M153.1 152.3l-1.2 1.2M168.5 146.1h.1M168.5 148.1h.1M168.5 146.1l-.5 .6M168.5 146.1l1.2 1.2M168.5 148.1l-.5 .6M168.5 148.1l1.2 1.1M169.7 147.3h.1M169.7 149.2h.1M170.9 146.1h.1M170.9 148.1h.1M170.9 146.1l-1.2 1.2"/>
<path d="M170.9 146.1l1.1 1.2M170.9 148.1l-1.2 1.1M170.9 148.1l1.1 1.1M172 147.3h.1M172 149.2h.1M173.1 146.1h.1M173.1 148.1h.1M173.1 146.1l-1.1 1.2M173.1 146.1l.6 .6M173.1 148.1l-1.1 1.1M173.1 148.1l.6 .6M173.7 146.7h.1"/>
<path d="M173.7 148.7h.1M233.6 150.5h3.8v5.9h-3.8zM270.3 150.5h3.9v5.9h-3.9z"/>
<circle cx="266.9" cy="125.4" r=".55"/>
<circle cx="271.6" cy="125.4" r=".55"/>
</g>
<circle cx="29.9" cy="27.9" r="2.88" fill="#00f" stroke="#00f" stroke-width="1.1"/>
<g fill="#00f" stroke="#00f" stroke-width=".17">
<path d="M25.1 124.1l1.9 1.4-1.9 1.3z" fill-rule="evenodd"/>
<path d="M29.4 124l.7-.5-.4 .8z" fill-rule="evenodd"/>
<path d="M28.2 124l.8-.5-.5 .8z" fill-rule="evenodd"/>
<path d="M25.1 124.1l1.9 1.4-1.9 1.3z" fill-rule="evenodd"/>
<path d="M29.4 124l.7-.5-.4 .8z" fill-rule="evenodd"/>
<path d="M28.2 124l.8-.5-.5 .8z" fill-rule="evenodd"/>
<circle cx="148.6" cy="21.2" r=".53"/>
<circle cx="146.7" cy="23.1" r=".53"/>
<circle cx="148.6" cy="25.1" r=".51"/>
<circle cx="146.7" cy="27" r=".55"/>
<circle cx="146.7" cy="30.9" r=".55"/>
<circle cx="148.6" cy="36.6" r=".53"/>
<circle cx="146.7" cy="34.7" r=".53"/>
<circle cx="148.6" cy="32.8" r=".51"/>
<circle cx="148.6" cy="28.9" r=".53"/>
</g>
<g fill="none" stroke="#804000" stroke-width=".17">
<path d="M155.7 22h.1M155.7 33.6h.1M155.7 23.9h.1M155.7 27.7h.1M155.7 31.6h.1M155.7 35.4h.1M155.8 20.7l1.3 1.3M155.8 32.3l1.3 1.3M155.8 22.6l1.3 1.3M155.8 26.5l1.3 1.2M155.8 30.4l1.3 1.2M155.8 34.2l1.3 1.2"/>
<path d="M157 20.7l-1.3 1.3M157 32.3l-1.3 1.3M157 22.6l-1.3 1.3M157 26.5l-1.3 1.2M157 30.4l-1.3 1.2M157 34.2l-1.3 1.2M157.1 22h.1M157.1 33.6h.1M157.1 23.9h.1M157.1 27.7h.1M157.1 31.6h.1M157.1 35.4h.1"/>
<path d="M173.1 29.7h.1M173.1 23.9h.1M173.2 28.4l1.3 1.3M173.2 22.6l1.3 1.3M174.4 28.4l-1.3 1.3M174.4 22.6l-1.3 1.3M174.5 29.7h.1M174.5 23.9h.1M200.1 23.9h.1M200.1 29.7h.1M200.2 22.6l1.3 1.3M200.2 28.4l1.3 1.3"/>
<path d="M201.4 22.6l-1.3 1.3M201.4 28.4l-1.3 1.3M201.5 23.9h.1M201.5 29.7h.1M256.1 25.8h.1M256.2 24.5l1.2 1.3M257.3 24.5l-1.2 1.3M257.4 25.8h.1M281.2 22h.1M281.2 23.9h.1M281.3 20.7l1.3 1.3M281.3 22.6l1.3 1.3"/>
<path d="M282.5 20.7l-1.3 1.3M282.5 22.6l-1.3 1.3M282.6 22h.1M282.6 23.9h.1"/>
</g>
<path d="M188.3 20.5h5.8M188.3 22.5h5.8M188.5 26.3h5.6M188.5 28.2h5.6M194.1 20.5h.1M194.1 22.5h.1M194.1 26.3h.1M194.1 28.2h.1" fill="none" stroke="#004080" stroke-width=".17"/>
<text font-size="4.6" fill="#008000" x="225.9" y="173.7">LGT</text>
<g font-size="4.2">
<text x="146.7" y="3.9">1</text>
<text x="0" y="97.5">A</text>
<text x="293.5" y="97.5">A</text>
<text x="146.7" y="191.2">1</text>
</g>
<g font-size="4" fill="#008000">
<text x="245.2" y="59.3">SWD</text>
<text x="110.1" y="113.4">MCU</text>
<text x="121.6" y="113.4">PORT</text>
<text x="218.1" y="119.1">RSTN</text>
<text x="104.2" y="121.1">POWER</text>
<text x="121.6" y="121.1">VUSB</text>
</g>
<text font-size="3.8" fill="#008000" x="119.7" y="59.2">USART</text>
<text font-size="3" fill="#008000" x="94.6" y="158.9">3.3V/5V</text>
<g font-size="2.6" fill="#008000">
<text x="233.6" y="31.1">RXD</text>
<text x="233.6" y="33">TXD</text>
<text x="227.8" y="178.1">SN0073_LGT8F88A_MINI_V1_20130704</text>
</g>
<text font-size="2.3" fill="#008000" x="287.6" y="183.6">V1.0</text>
<g font-size="1.8">
<text x="260.2" y="16.8">1</text>
<text x="277.3" y="16.8">2</text>
<text x="151.9" y="20.7">1</text>
<text x="151.9" y="22.7">6</text>
<text x="176.1" y="20.7">13</text>
<text x="177.1" y="22.7">8</text>
<text x="196.3" y="20.7">12</text>
<text x="196.3" y="22.7">9</text>
<text x="260.2" y="18.8">3</text>
<text x="260.2" y="20.7">5</text>
<text x="260.2" y="22.7">7</text>
<text x="277.3" y="18.8">4</text>
<text x="277.3" y="20.7">6</text>
<text x="277.3" y="22.7">8</text>
<text x="151.9" y="24.6">2</text>
<text x="151.9" y="28.4">3</text>
<text x="151.9" y="26.5">7</text>
<text x="176.1" y="26.5">11</text>
<text x="176.1" y="28.4">10</text>
<text x="196.3" y="26.5">14</text>
<text x="196.3" y="28.4">7</text>
<text x="260.2" y="24.6">9</text>
<text x="277.3" y="24.6">10</text>
<text x="151.9" y="32.3">4</text>
<text x="151.9" y="30.4">8</text>
<text x="151.9" y="34.2">9</text>
<text x="177.1" y="32.3">1</text>
<text x="177.1" y="34.2">3</text>
<text x="196.3" y="34.2">16 VCC_UART</text>
<text x="215.7" y="30.4">1</text>
<text x="215.7" y="32.3">3</text>
<text x="227.2" y="30.4">2</text>
<text x="227.2" y="32.3">4</text>
<text x="22.7" y="38.1">1</text>
<text x="22.7" y="40">2</text>
<text x="22.7" y="42">3</text>
<text x="82.5" y="42">22</text>
<text x="82.5" y="38.1">24</text>
<text x="82.5" y="40">23</text>
<text x="151.9" y="36.2">5</text>
<text x="177.1" y="36.2">4</text>
<text x="177.1" y="38.1">5</text>
<text x="177.1" y="40">2</text>
<text x="177.1" y="42">6</text>
<text x="196.3" y="36.2">15</text>
<text x="22.7" y="43.9">4</text>
<text x="22.7" y="45.8">5</text>
<text x="22.7" y="47.8">6</text>
<text x="82.5" y="43.9">21</text>
<text x="82.5" y="47.8">19</text>
<text x="82.5" y="45.8">20</text>
<text x="22.7" y="49.7">7</text>
<text x="22.7" y="51.6">8</text>
<text x="82.5" y="49.7">18</text>
<text x="82.5" y="51.6">17</text>
<text x="167.5" y="76.7">1</text>
<text x="180.8" y="76.7">2</text>
<text x="217.7" y="76.7">1</text>
<text x="231" y="76.7">2</text>
<text x="167.5" y="78.7">3</text>
<text x="167.5" y="80.6">5</text>
<text x="167.5" y="82.5">7</text>
<text x="180.8" y="78.7">4</text>
<text x="180.8" y="80.6">6</text>
<text x="180.8" y="82.5">8</text>
<text x="217.7" y="78.7">3</text>
<text x="217.7" y="80.6">5</text>
<text x="217.7" y="82.5">7</text>
<text x="231" y="78.7">4</text>
<text x="231" y="80.6">6</text>
<text x="231" y="82.5">8</text>
<text x="166.4" y="86.4">11</text>
<text x="166.4" y="88.3">13</text>
<text x="167.5" y="84.4">9</text>
<text x="180.8" y="84.4">10</text>
<text x="180.8" y="86.4">12</text>
<text x="180.8" y="88.3">14</text>
<text x="216.6" y="86.4">11</text>
<text x="216.6" y="88.3">13</text>
<text x="217.7" y="84.4">9</text>
<text x="231" y="84.4">10</text>
<text x="231" y="86.4">12</text>
<text x="231" y="88.3">14</text>
<text x="166.4" y="90.3">15</text>
<text x="166.4" y="92.1">17</text>
<text x="166.4" y="94.1">19</text>
<text x="180.8" y="90.3">16</text>
<text x="180.8" y="92.1">18</text>
<text x="180.8" y="94.1">20</text>
<text x="216.6" y="90.3">15</text>
<text x="216.6" y="92.1">17</text>
<text x="216.6" y="94.1">19</text>
<text x="231" y="90.3">16</text>
<text x="231" y="92.1">18</text>
<text x="231" y="94.1">20</text>
<text x="166.4" y="96">21</text>
<text x="166.4" y="98">23</text>
<text x="166.4" y="99.9">25</text>
<text x="166.4" y="101.8">27</text>
<text x="180.8" y="96">22</text>
<text x="180.8" y="98">24</text>
<text x="180.8" y="99.9">26</text>
<text x="180.8" y="101.8">28</text>
<text x="216.6" y="96">21</text>
<text x="216.6" y="98">23</text>
<text x="216.6" y="99.9">25</text>
<text x="216.6" y="101.8">27</text>
<text x="231" y="96">22</text>
<text x="231" y="98">24</text>
<text x="231" y="99.9">26</text>
<text x="231" y="101.8">28</text>
<text x="166.4" y="103.7">29</text>
<text x="166.4" y="105.7">31</text>
<text x="180.8" y="103.7">30</text>
<text x="180.8" y="105.7">32</text>
<text x="216.6" y="103.7">29</text>
<text x="216.6" y="105.7">31</text>
<text x="231" y="103.7">30</text>
<text x="231" y="105.7">32</text>
<text x="14.9" y="148.2">5</text>
<text x="14.9" y="146.2">6</text>
<text x="74.7" y="148.2">2</text>
<text x="97.9" y="148.2">3</text>
<text x="14.9" y="155.9">1</text>
<text x="14.9" y="153.9">2</text>
<text x="14.9" y="152">3</text>
<text x="14.9" y="150">4</text>
<text x="59.4" y="150">3</text>
<text x="74.7" y="150">4</text>
<text x="97.9" y="152">1</text>
<text x="97.9" y="150">2</text>
<text x="231.2" y="152">1</text>
<text x="231.2" y="153.9">2</text>
<text x="267.9" y="152">1</text>
<text x="267.9" y="153.9">2</text>
</g>
<g font-size="1.8" fill="#004080">
<text x="180.4" y="22.1">R1IN</text>
<text x="188.2" y="22.1">R1OUT</text>
<text x="263.5" y="18.2">TCK</text>
<text x="263.5" y="20.2">TDO</text>
<text x="263.5" y="22.1">TMS</text>
<text x="269.5" y="22.1">nSRST</text>
<text x="270.8" y="20.2">VTref</text>
<text x="271.2" y="18.2">GND</text>
<text x="180.4" y="27.9">T1IN</text>
<text x="180.4" y="29.8">T2IN</text>
<text x="180.4" y="24">R2IN</text>
<text x="188.2" y="24">R2OUT</text>
<text x="188.4" y="27.9">T1OUT</text>
<text x="188.4" y="29.8">T2OUT</text>
<text x="263.5" y="24">VsupplynTRST</text>
<text x="263.5" y="25.9">TDI</text>
<text x="271.2" y="25.9">GND</text>
<text x="180.4" y="33.7">C1+</text>
<text x="180.4" y="35.6">C1-</text>
<text x="190.4" y="35.6">VCC</text>
<text x="26" y="39.5">PCINT19/OC2B/INT1/PD3</text>
<text x="26" y="41.4">PCINT20/XCK/T0/PD4</text>
<text x="64.8" y="39.5">PC1/ADC1/PCINT9</text>
<text x="64.8" y="41.4">PC0/ADC0/PCINT8</text>
<text x="180.4" y="37.5">C2+</text>
<text x="180.4" y="39.5">C2-</text>
<text x="180.4" y="41.4">V+</text>
<text x="190.2" y="37.5">GND</text>
<text x="26" y="43.3">PCINT24/OC0A/PE4</text>
<text x="26" y="45.2">VCC</text>
<text x="26" y="47.2">GND</text>
<text x="66.9" y="43.3">PE3/ADC7/TK11</text>
<text x="67.4" y="47.2">VREF/TCAP104</text>
<text x="68.3" y="45.2">PE2/TK7/SWD</text>
<text x="180.4" y="43.3">V-</text>
<text x="26" y="49.1">PCINT25/CLKO/PE5</text>
<text x="26" y="51.1">PCINT6/OSC1/PB6</text>
<text x="26" y="53">PCINT7/OSC2/PB7</text>
<text x="62.2" y="53">PB5/TK5/SCK/PCINT6</text>
<text x="66.9" y="49.1">PE1/ADC6/TK10</text>
<text x="68.3" y="51.1">PE0/TK6/SWC</text>
<text x="7" y="149.5">SHELL</text>
<text x="7" y="147.6">SHELL</text>
<text x="69.9" y="149.5">VO</text>
<text x="8.8" y="151.4">GND</text>
<text x="9.9" y="155.3">DM</text>
<text x="10.2" y="153.3">DP</text>
<text x="62.7" y="151.4">VI</text>
<text x="71" y="151.4">G</text>
<text x="8" y="157.2">VBUS</text>
</g>
<g font-size="1.7" fill="#f00">
<text x="55.5" y="11.2" transform="rotate(-90 55.5 11.2)">PC5</text>
<text x="57.5" y="11.2" transform="rotate(-90 57.5 11.2)">PC4</text>
<text x="47.8" y="15" transform="rotate(-90 47.8 15)">PD2 DP</text>
<text x="49.8" y="15" transform="rotate(-90 49.8 15)">PD1</text>
<text x="51.7" y="15" transform="rotate(-90 51.7 15)">PD0</text>
<text x="53.6" y="16.9" transform="rotate(-90 53.6 16.9)">RSTN PC6</text>
<text x="55.5" y="16.9" transform="rotate(-90 55.5 16.9)">TK9</text>
<text x="57.5" y="16.9" transform="rotate(-90 57.5 16.9)">TK8</text>
<text x="59.4" y="15" transform="rotate(-90 59.4 15)">PC3</text>
<text x="61.4" y="15" transform="rotate(-90 61.4 15)">PC2</text>
<text x="253.3" y="16.9">SWC</text>
<text x="282.3" y="16.9">DGND</text>
<text x="201.1" y="20.8">RXD</text>
<text x="253.3" y="20.8">SWD</text>
<text x="253.3" y="22.8">VCC</text>
<text x="253.3" y="18.9">RSTN</text>
<text x="282.3" y="18.9">VCC</text>
<text x="168.4" y="26.6">TXD</text>
<text x="282.3" y="24.6">DGND</text>
<text x="207" y="32.4">TXD</text>
<text x="207" y="30.5">RXD</text>
<text x="230.1" y="32.4">PD1</text>
<text x="230.1" y="30.5">PD0</text>
<text x="10.1" y="38.2">PD3</text>
<text x="10.1" y="40.1">PD4</text>
<text x="15.8" y="40.1">DM</text>
<text x="96.9" y="38.2">PC1</text>
<text x="96.9" y="40.1">PC0</text>
<text x="214.3" y="38.1">J9 1-2 3-4:MCU-PC</text>
<text x="217.1" y="40">1-3:PC_LOOP</text>
<text x="217.1" y="41.8">2-4:MCU_LOOP</text>
<text x="10.1" y="43.9">VCC</text>
<text x="10.1" y="45.9">DGND</text>
<text x="10.1" y="42.1">PE4</text>
<text x="10.1" y="47.8">PE5</text>
<text x="87.3" y="43.9">SWDTK7</text>
<text x="91.2" y="42.1">TK11</text>
<text x="91.2" y="47.8">TK10</text>
<text x="95" y="45.9">VREF</text>
<text x="96.9" y="42.1">PE3</text>
<text x="96.9" y="47.8">PE1</text>
<text x="96.9" y="43.9">PE2</text>
<text x="10.1" y="49.8">PB6 OSC1</text>
<text x="10.1" y="51.7">PB7 OSC2</text>
<text x="87.3" y="49.8">SWCTK6</text>
<text x="91.2" y="51.7">TK5</text>
<text x="96.9" y="51.7">PB5</text>
<text x="96.9" y="49.8">PE0</text>
<text x="191.5" y="76.8">PC6</text>
<text x="241.7" y="76.8">PC5</text>
<text x="57.5" y="82.5" transform="rotate(-90 57.5 82.5)">TK3</text>
<text x="59.4" y="82.5" transform="rotate(-90 59.4 82.5)">TK4</text>
<text x="191.5" y="78.7">PD0</text>
<text x="191.5" y="80.7">PD1</text>
<text x="191.5" y="82.5">PD2</text>
<text x="241.7" y="78.7">PC4</text>
<text x="241.7" y="80.7">PC3</text>
<text x="241.7" y="82.5">PC2</text>
<text x="47.8" y="84.5" transform="rotate(-90 47.8 84.5)">TK0</text>
<text x="49.8" y="84.5" transform="rotate(-90 49.8 84.5)">TK1</text>
<text x="51.7" y="84.5" transform="rotate(-90 51.7 84.5)">TK2</text>
<text x="191.5" y="84.5">PD3</text>
<text x="191.5" y="86.4">PD4</text>
<text x="191.5" y="88.4">PE4</text>
<text x="241.7" y="84.5">PC1</text>
<text x="241.7" y="86.4">PC0</text>
<text x="241.7" y="88.4">PE3</text>
<text x="45.9" y="90.3" transform="rotate(-90 45.9 90.3)">PD5</text>
<text x="47.8" y="90.3" transform="rotate(-90 47.8 90.3)">PD6</text>
<text x="49.8" y="90.3" transform="rotate(-90 49.8 90.3)">PD7</text>
<text x="51.7" y="90.3" transform="rotate(-90 51.7 90.3)">PB0</text>
<text x="53.6" y="90.3" transform="rotate(-90 53.6 90.3)">PB1</text>
<text x="55.5" y="90.3" transform="rotate(-90 55.5 90.3)">PB2</text>
<text x="57.5" y="90.3" transform="rotate(-90 57.5 90.3)">PB3</text>
<text x="59.4" y="90.3" transform="rotate(-90 59.4 90.3)">PB4</text>
<text x="191.5" y="90.3">VCC</text>
<text x="191.5" y="92.2">DGND</text>
<text x="191.5" y="94.1">PE5</text>
<text x="241.7" y="90.3">PE2</text>
<text x="241.7" y="92.2">VREF</text>
<text x="241.7" y="94.1">PE1</text>
<text x="19.7" y="100">OSC1</text>
<text x="29.4" y="100">OSC2</text>
<text x="191.5" y="96.1">PB6</text>
<text x="191.5" y="98">PB7</text>
<text x="191.5" y="100">PD5</text>
<text x="191.5" y="101.9">PD6</text>
<text x="241.7" y="96.1">PE0</text>
<text x="241.7" y="98">PB5</text>
<text x="241.7" y="100">PB4</text>
<text x="241.7" y="101.9">PB3</text>
<text x="191.5" y="103.8">PD7</text>
<text x="191.5" y="105.7">PB0</text>
<text x="241.7" y="103.8">PB2</text>
<text x="241.7" y="105.7">PB1</text>
<text x="4.3" y="125.1">VCC_VAR R2</text>
<text x="33.3" y="125.1">DGND</text>
<text x="243.6" y="125.1">VCC</text>
<text x="259.1" y="125.1">RSTN</text>
<text x="87.3" y="132.8">VCC_UART</text>
<text x="145.2" y="146.3">DP1</text>
<text x="145.2" y="148.3">DM1</text>
<text x="179.9" y="146.3">DP</text>
<text x="179.9" y="148.3">DM</text>
<text x="21.7" y="152.1">DP1</text>
<text x="21.7" y="154">DM1</text>
<text x="44.8" y="150.1">DC_IN</text>
<text x="79.6" y="150.1">VCC_VAR</text>
<text x="106.6" y="150.1">VCC</text>
<text x="255.2" y="154">VCC</text>
<text x="152.9" y="157.9">VCC</text>
</g>
<g font-size="1.7" fill="#000080">
<text x="144.8" y="17">J1</text>
<text x="179.5" y="17">U2</text>
<text x="264.5" y="14.3">J2</text>
<text x="26.4" y="22.1">U1</text>
<text x="218.1" y="26.7">J3</text>
<text x="264.1" y="29.4">JTAG_2X5PIN</text>
<text x="164.1" y="40.2">C2</text>
<text x="164.1" y="36.3">C1</text>
<text x="168" y="40.2">1uF</text>
<text x="168" y="36.3">1uF</text>
<text x="200.7" y="36.3">C3</text>
<text x="200.7" y="40.2">0.1uF</text>
<text x="218.1" y="36.3">UART</text>
<text x="106.2" y="47.9">C6</text>
<text x="140.9" y="47.9">UART_DB9_FEMAIL</text>
<text x="168" y="46">C4</text>
<text x="173.7" y="46">C5</text>
<text x="179.5" y="47.9">MAX232</text>
<text x="106.2" y="51.8">0.1uF</text>
<text x="168" y="49.9">1uF</text>
<text x="173.7" y="49.9">1uF</text>
<text x="26.7" y="75.8">LGT8F88A_QFP32</text>
<text x="169.8" y="73.1">J4</text>
<text x="220" y="73.1">J5</text>
<text x="21.2" y="98.1">11.0592MHz</text>
<text x="23.2" y="96.2">Y1</text>
<text x="15.4" y="105.8">22pF</text>
<text x="17.4" y="102">C7</text>
<text x="27" y="105.8">22pF</text>
<text x="29" y="102">C8</text>
<text x="169.8" y="111.7">CON32A</text>
<text x="220" y="111.7">CON32A</text>
<text x="16.8" y="125">1K</text>
<text x="250.8" y="125">R3</text>
<text x="254.2" y="125">10K</text>
<text x="266.3" y="121.3">J6</text>
<text x="23.2" y="127.1">D1</text>
<text x="27" y="127.1">PWR</text>
<text x="266.3" y="127.1">RESET</text>
<text x="264.5" y="132.8">C9</text>
<text x="270.2" y="132.8">0.1uF</text>
<text x="3.6" y="143.7">USBA_PLUG</text>
<text x="61.2" y="145.6">U3</text>
<text x="63.7" y="146.4">LM1117-3.3V</text>
<text x="92.6" y="145.5">J8</text>
<text x="167.7" y="146.2">R8</text>
<text x="167.7" y="148.2">R7</text>
<text x="171.2" y="146.2">75R</text>
<text x="171.2" y="148.2">75R</text>
<text x="233.6" y="148.3">J9</text>
<text x="270.2" y="148.3">J10</text>
<text x="48.3" y="151.8">10uF</text>
<text x="54" y="154.1">C12</text>
<text x="84.9" y="152.1">C13</text>
<text x="111.9" y="152.1">C11</text>
<text x="152.5" y="152.1">R9</text>
<text x="152.5" y="154.1">1.5K</text>
<text x="5.8" y="160.3">USB1</text>
<text x="48.3" y="157.6">C10</text>
<text x="54" y="158">0.1uF</text>
<text x="84.9" y="156">0.1uF</text>
<text x="92.6" y="157.2">VCC</text>
<text x="111.9" y="156">0.1uF</text>
<text x="233.6" y="159.9">CON2</text>
<text x="270.2" y="158">CON2</text>
</g>
<g font-size="1.7">
<text x="148.2" y="17.9" transform="rotate(-90 148.2 17.9)">10</text>
<text x="47.7" y="21.8" transform="rotate(-90 47.7 21.8)">32</text>
<text x="49.7" y="21.8" transform="rotate(-90 49.7 21.8)">31</text>
<text x="51.6" y="21.8" transform="rotate(-90 51.6 21.8)">30</text>
<text x="53.5" y="21.8" transform="rotate(-90 53.5 21.8)">29</text>
<text x="55.5" y="21.8" transform="rotate(-90 55.5 21.8)">28</text>
<text x="57.4" y="21.8" transform="rotate(-90 57.4 21.8)">27</text>
<text x="59.3" y="21.8" transform="rotate(-90 59.3 21.8)">26</text>
<text x="61.3" y="21.8" transform="rotate(-90 61.3 21.8)">25</text>
<text x="148.2" y="41.8" transform="rotate(-90 148.2 41.8)">11</text>
<text x="45.8" y="75.6" transform="rotate(-90 45.8 75.6)">9</text>
<text x="47.7" y="76.5" transform="rotate(-90 47.7 76.5)">10</text>
<text x="49.7" y="76.5" transform="rotate(-90 49.7 76.5)">11</text>
<text x="51.6" y="76.5" transform="rotate(-90 51.6 76.5)">12</text>
<text x="53.5" y="76.5" transform="rotate(-90 53.5 76.5)">13</text>
<text x="55.5" y="76.5" transform="rotate(-90 55.5 76.5)">14</text>
<text x="57.4" y="76.5" transform="rotate(-90 57.4 76.5)">15</text>
<text x="59.3" y="76.5" transform="rotate(-90 59.3 76.5)">16</text>
<text x="67" y="154.8" transform="rotate(-90 67 154.8)">1</text>
<text x="223.9" y="175.3">Title</text>
<text x="223.9" y="181.1">Size</text>
<text x="225.9" y="183">B</text>
<text x="231.6" y="183">&lt;Doc&gt;</text>
<text x="231.6" y="181.1">Document Number</text>
<text x="287.6" y="181.1">Rev</text>
<text x="223.9" y="186.9">Date:</text>
<text x="233.9" y="186.9">Wednesday, July 10, 2013</text>
<text x="262.5" y="186.9">Sheet</text>
<text x="272.2" y="186.9">1</text>
<text x="277.9" y="186.9">of</text>
<text x="283.8" y="186.9">1</text>
</g>
<g font-size="1.7" fill="#004080">
<text x="49.1" y="39.4" transform="rotate(-90 49.1 39.4)">PD2/INT0/PCINT18</text>
<text x="51" y="39.1" transform="rotate(-90 51 39.1)">PD1/TXD/PCINT17</text>
<text x="53" y="39.4" transform="rotate(-90 53 39.4)">PD0/RXD/PCINT16</text>
<text x="54.9" y="40.4" transform="rotate(-90 54.9 40.4)">PC6/RSTN/PCINT14</text>
<text x="60.7" y="40.3" transform="rotate(-90 60.7 40.3)">PC3/ADC3/PCINT11</text>
<text x="62.6" y="40.3" transform="rotate(-90 62.6 40.3)">PC2/ADC2/PCINT10</text>
<text x="56.8" y="47.8" transform="rotate(-90 56.8 47.8)">PC5/ADC5/TK9/SCL/PCINT13</text>
<text x="47.2" y="72.4" transform="rotate(-90 47.2 72.4)">PCINT21/OC0B/T1/PD5</text>
<text x="49.1" y="72.4" transform="rotate(-90 49.1 72.4)">PCINT22/OC0A/AIN0/TK0/PD6</text>
<text x="51" y="72.4" transform="rotate(-90 51 72.4)">PCINT23/AIN1/TK1/PD7</text>
<text x="53" y="72.4" transform="rotate(-90 53 72.4)">PCINT0/CLKO/ICP1/TK2/PB0</text>
<text x="54.9" y="72.4" transform="rotate(-90 54.9 72.4)">PCINT1/OC1A/PB1</text>
<text x="56.8" y="72.4" transform="rotate(-90 56.8 72.4)">PCINT2/SPSS/OC1B/PB2</text>
<text x="58.8" y="72.4" transform="rotate(-90 58.8 72.4)">PCINT3/OC2A/MOSI/TK3/PB3 PC4/ADC4/TK8/SDA/PCINT12</text>
<text x="60.7" y="72.4" transform="rotate(-90 60.7 72.4)">PCINT4/MISO/TK4/PB4</text>
<text x="68.4" y="151.6" transform="rotate(-90 68.4 151.6)">ADJ</text>
</g>
<text font-size="1.7" fill="#00f" x="48.3" y="154.1">+</text>
</svg>
